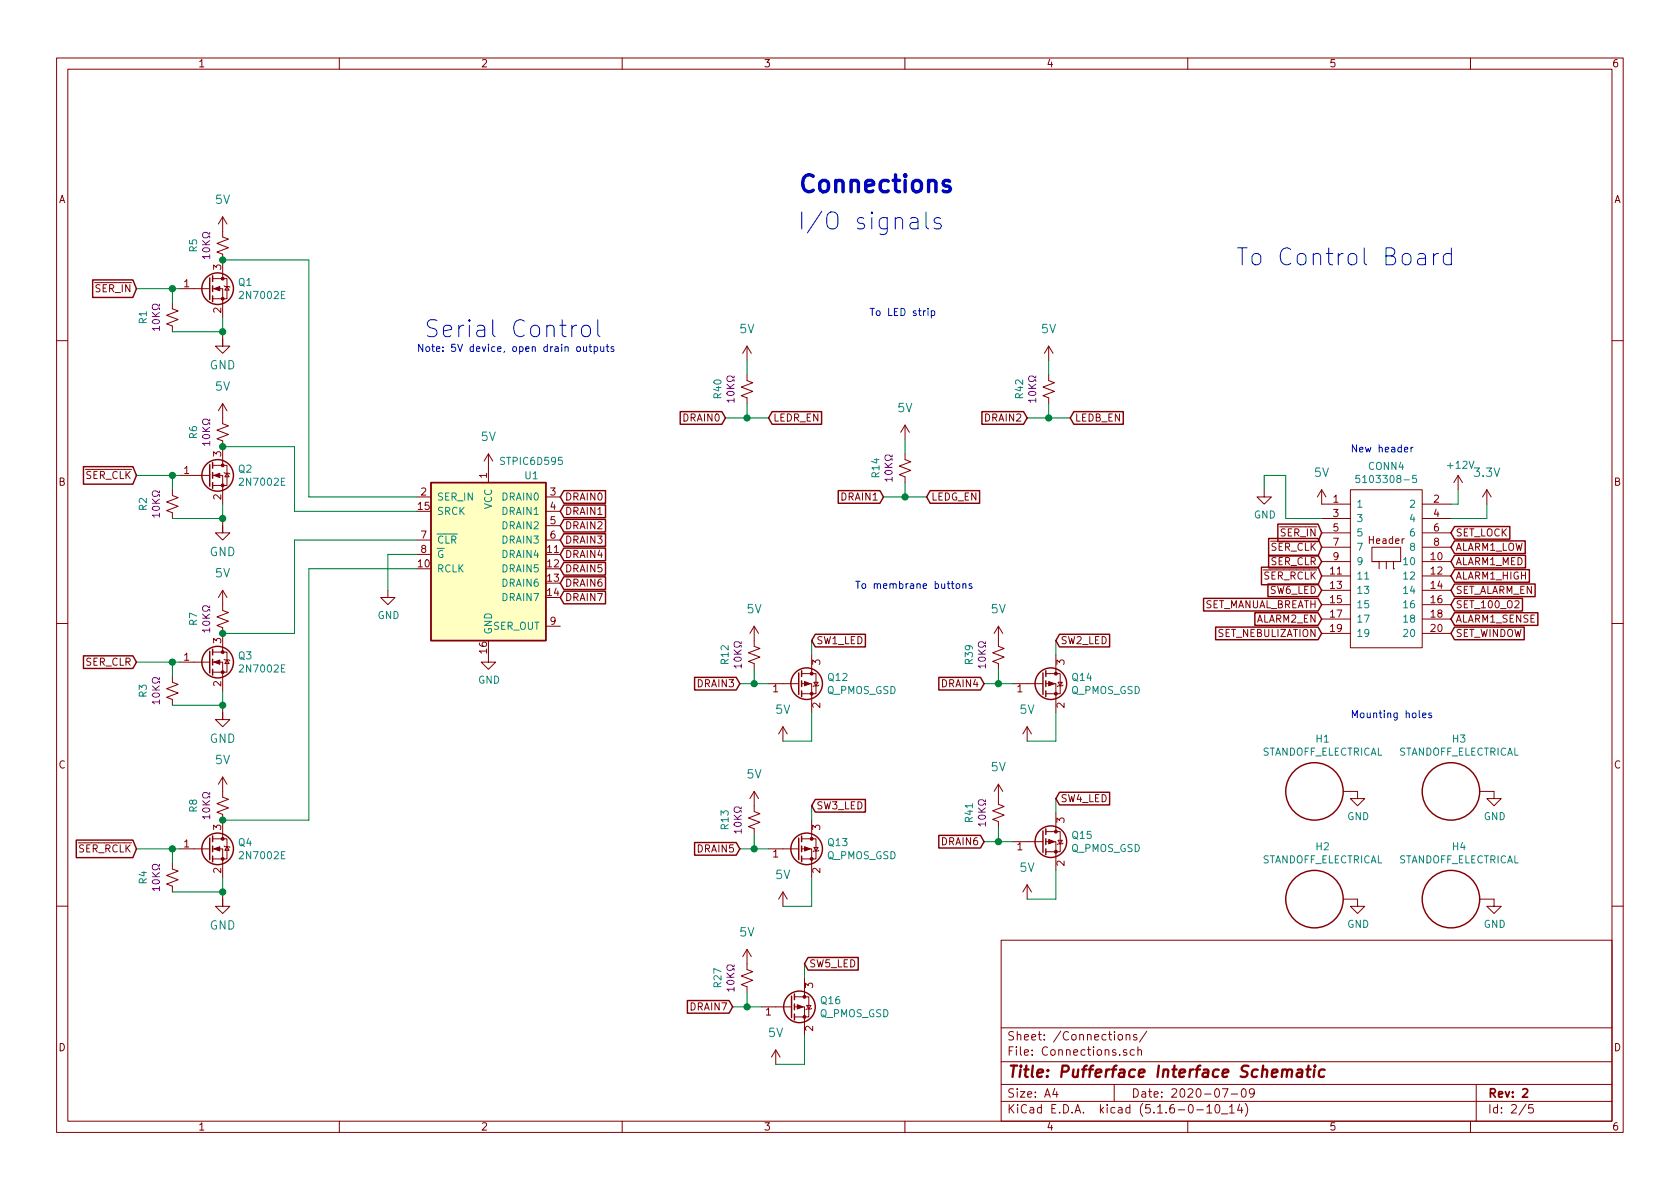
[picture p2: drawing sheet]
<svg xmlns="http://www.w3.org/2000/svg" width="297mm" height="210mm" viewBox="0 0 297 210" stroke-linecap="round" stroke-linejoin="round" font-family="sans-serif">
<g fill="none" stroke="#840000" stroke-width=".18">
<path d="M10 10.3h277v189.9h-277zM12 12.2h273v186.1h-273zM60 10.3v1.9M110 10.3v1.9M160 10.3v1.9M210 10.3v1.9M260 10.3v1.9M39.4 38.3v3.6l1 .4-2 .7 2 .8-2 .8 1 .4v4.3M39.4 38.3l-.8 1.3M39.4 38.3l.7 1.3M30.5 53.6v1l1 .4-2 .7 2 .8-2 .8 1 .4v1M31.7 51h5.4"/>
<path d="M37.6 51h1.8v5.1M37.6 49.3h2.5v3.5h-2.5M39.4 58.7v2.5h-1.3l1.3 1.3 1.2-1.3h-1.2v-1.3M39.6 50.5l.2 .2h.7l.1 .1M40.1 50.7l.4 .6h-.7zM10 60.2h2M39.4 71.4v3.5l1 .4-2 .8 2 .7-2 .8 1 .4v4.3M39.4 71.4l-.8 1.2M39.4 71.4l.7 1.2M132.1 66.3v1l1 .4-2 .7 2 .8-2 .8 1 .4v1M132.1 61.2v2.5M132.1 61.2l-.8 1.3"/>
<path d="M132.1 61.2l.7 1.3M160 75.2v2.5M160 75.2l-.7 1.2M160 75.2l.8 1.2M185.4 66.3v1l1 .4-2 .7 2 .8-2 .8 1 .4v1M185.4 61.2v2.5M185.4 61.2l-.7 1.3M185.4 61.2l.8 1.3M285 60.2h2M30.5 86.6v1l1 .4-2 .8 2 .7-2 .8 1 .4v1M31.7 84.1h5.4M37.6 84.1h1.8v5"/>
<path d="M37.6 82.3h2.5v3.5h-2.5M39.4 91.7v2.5h-1.3l1.3 1.3 1.2-1.3h-1.2v-1.2M39.6 83.6l.2 .1h.7l.1 .1M40.1 83.7l.4 .6h-.7zM73.7 87.9h2.5M73.7 95.5h2.5M73.7 98h2.5M86.4 80.3v5M86.4 80.3l-.8 1.2M86.4 80.3l.7 1.2M96.5 87.9h2.6M96.5 90.4h2.6"/>
<path d="M96.5 93h2.6M96.5 95.5h2.6M160 80.3v1l1 .4-2 .7 2 .8-2 .7 1 .4v1M223.5 86.6v1.3h1.3l-1.3 1.2-1.3-1.2h1.3M233.7 99.3h5.1M233.7 86.6v2.5h5.1M233.7 91.7h5.1M233.7 94.2h5.1M233.7 96.8h5.1M233.7 86.6l-.8 1.3M233.7 86.6l.7 1.3M238.8 86.6h12.7v27.9h-12.7z"/>
<path d="M242.6 96.8h5v2.5h-5zM242.6 99.3h1.2v1.3M245.1 99.3v1.3M246.4 99.3v1.3M251.5 99.3h5M251.5 89.1h5M251.5 91.7h5M251.5 94.2h5M251.5 96.8h5M257.8 84.1l-.8 1.2M257.8 84.1v2.5M257.8 84.1l.8 1.2"/>
<path d="M262.9 86.6l-.8 1.3M262.9 86.6l.8 1.3M262.9 86.6v2.5M10 110.3h2M30.5 119.6v1l1 .4-2 .8 2 .7-2 .8 1 .4v1M31.7 117.1h5.4M37.6 117.1h1.8v5.1M37.6 115.3h2.5v3.6h-2.5M39.4 104.4v3.5l1 .4-2 .8 2 .7-2 .8 1 .4v4.3M39.4 104.4l-.8 1.3M39.4 104.4l.7 1.3M39.6 116.6l.2 .1h.7l.1 .1"/>
<path d="M40.1 116.7l.4 .6h-.7zM68.6 104.4v1.3h1.2l-1.2 1.2-1.3-1.2h1.3M86.4 115.8v1.3h1.2l-1.2 1.3-1.3-1.3h1.3M96.5 110.7h2.6M133.3 110.7v3.6l1.1 .4-2.1 .7 2.1 .8-2.1 .8 1 .3v1.1M133.3 110.7l-.7 1.3M133.3 110.7l.8 1.3M141.7 119.1h2.6v3.6h-2.6M143.5 115.8v3.3M176.5 110.7v3.6l1 .4-2 .7 2 .8-2 .8 1 .3v1.1M176.5 110.7l-.7 1.3M176.5 110.7l.8 1.3"/>
<path d="M184.9 119.1h2.6v3.6h-2.6M186.7 115.8v3.3M233.7 101.8h5.1M233.7 104.4h5.1M233.7 106.9h5.1M233.7 109.5h5.1M233.7 112h5.1M246.4 100.6h.1M251.5 101.8h5M251.5 104.4h5M251.5 106.9h5M251.5 109.5h5"/>
<path d="M251.5 112h5M267.8 106.3l.5-.1 .2 .1 .1 .3-.1 .2-.7 .7h.8M285 110.3h2M39.4 124.7v2.5h-1.3l1.3 1.3 1.2-1.3h-1.2v-1.2M39.4 137.4v3.6l1 .3-2 .8 2 .8-2 .7 1 .4v4.3M39.4 137.4l-.8 1.3M39.4 137.4l.7 1.3M133.3 139.9v3.6l1.1 .4-2.1 .7 2.1 .8-2.1 .8 1 .4v1M133.3 139.9l-.7 1.3M133.3 139.9l.8 1.3M135.9 120.9h5.3M138.4 128.5v2.6"/>
<path d="M138.4 128.5l-.7 1.3M138.4 128.5l.8 1.3M141.7 120.9h1.8v5.1M143.9 120.6h.8l-.4 .7zM144.8 121.2l-.1 .1h-.8l-.1 .1M176.5 138.7v3.5l1 .4-2 .8 2 .7-2 .8 1 .4v1M176.5 138.7l-.7 1.2M176.5 138.7l.8 1.2M179.1 120.9h5.3M181.6 128.5v2.6M181.6 128.5l-.8 1.3M181.6 128.5l.8 1.3"/>
<path d="M184.9 120.9h1.8v5.1M187.1 120.6h.7l-.3 .7zM188 121.2l-.2 .1h-.7l-.2 .1M237.5 139.9h2.5v1.3h1.3l-1.3 1.3-1.2-1.3h1.2M261.6 139.9h2.6v1.3h1.2l-1.2 1.3-1.3-1.3h1.3M30.5 152.6v1.1l1 .3-2 .8 2 .8-2 .7 1 .4v1M31.7 150.1h5.4M37.6 150.1h1.8v5.1M37.6 148.3h2.5v3.6h-2.5M39.4 157.7v2.6h-1.3l1.3 1.2 1.2-1.2h-1.2v-1.3M39.6 149.6l.2 .1h.7l.1 .2M40.1 149.7l.4 .7h-.7z"/>
<path d="M135.9 150.1h5.3M138.4 157.7l-.7 1.3M138.4 157.7l.8 1.3M138.4 157.7v2.6M141.7 150.1h1.8v5.1M141.7 148.3h2.6v3.6h-2.6M143.5 145v3.3M143.9 149.9h.8l-.4 .6zM144.8 150.4l-.1 .1h-.8l-.1 .1M179.1 148.8h5.3M181.6 156.5l-.8 1.2M181.6 156.5l.8 1.2"/>
<path d="M181.6 156.5v2.5M184.9 148.8h1.8v5.1M184.9 147.1h2.6v3.5h-2.6M186.7 143.8v3.3M187.1 148.6h.7l-.3 .6zM188 149.1l-.2 .1h-.7l-.2 .1M237.5 159h2.5v1.3h1.3l-1.3 1.2-1.2-1.2h1.2M261.6 159h2.6v1.3h1.2l-1.2 1.2-1.3-1.2h1.3M10 160.2h2M132.1 167.9v3.5l1 .4-2 .8 2 .7-2 .8 1 .4v1M132.1 167.9l-.8 1.3M132.1 167.9l.7 1.3"/>
<path d="M134.6 178h5.4M140.5 178h1.7v5.1M140.5 176.3h2.5v3.5h-2.5M142.2 173v3.3M142.6 177.8h.8l-.4 .6zM143.5 178.3l-.1 .1h-.8l-.1 .2M177 166.3h108v32h-108zM285 160.2h2M60 198.3v1.9M110 198.3v1.9M137.2 185.7l-.8 1.2M137.2 185.7l.7 1.2"/>
<path d="M137.2 185.7v2.5M160 198.3v1.9M177 194.8h108M177 191.8h108M177 187.8h108M177 181.8h108M186.5 192.5l-.4 1h1M186.8 193v1M197 191.8v3M197.8 183.1l.2-.2 .4 .2v.7l-.2 .1-.4-.1zM199.1 183.1l.1-.1a.37 .37 0 0 1 .6 .1v.8M199.1 182.9v1"/>
<path d="M199.2 185.7l-.4-.1-.2 .2 .1 .2 .5 .2v.3h-.6M200.6 185.7l-.5-.1-.3 .3 .1 .6 .2 .1 .5-.1M201 183l-.4-.1-.2 .2 .1 .3 .5 .1v.3h-.6M201.2 185.7l.2-.1 .4 .1v.9M201.2 185.1v1.5M202.8 182.3l-1.3 2M210 198.3v1.9M211.6 196.3h1.2M213.4 195.8l.4-.5v1.5M213.4 196.8h.8M215 195.4l.3-.1a.94 .94 0 0 1 0 1.5 .8 .8 0 0 1-.6-.6 .8 .8 0 0 1 .3-.8zM216 197h1.1"/>
<path d="M216.1 192.5h1l-.6 1.5M217.4 195.8l.4-.5v1.5M217.4 196.8h.8M217.7 193.5h1.1M219.2 195.2l-.4 1.1h.9M219.5 195.8v1M219.6 192.7l.4-.2a.94 .94 0 0 1 0 1.5 .82 .82 0 0 1-.4-1.3zM220.2 195.1a1.71 1.71 0 0 1 0 2.3M221.8 193.2l-.3 .3h-.3l-.3-.3v-.4l.2-.2 .4-.1 .2 .2a1.13 1.13 0 0 1-.2 1.2l-.4 .1M260 198.3v1.9M261 191.8v6.5M269.8 195.2l-1.2 2"/>
<path d="M271 195.3h-.7v.7l.2-.1 .5 .1 .1 .2-.1 .5-.2 .1-.5-.1"/>
</g>
<path d="M269.2 192.7l.3-.2h.3l.3 .5-.9 1h.9" fill="none" stroke="#840000" stroke-width=".3"/>
<path d="M226.8 189.3a.5 .5 0 0 1 .8 .1l-.1 1M227.6 189.4a.47 .47 0 0 1 .4-.3 .47 .47 0 0 1 .5 .3l-.2 1M229.4 189.2h.8l-.1 1.2M230.3 189.6l-.7 .1a.4 .4 0 0 0-.4 .3 .4 .4 0 0 0 .3 .4l.7-.1M231 189.1h.7M231.4 188.4l-.3 1.8 .1 .1 .4 .1M232.4 189.1l-.1 1.3M232.5 188.4l-.1 .1 .1 .1v-.2v.2M234.2 189.2a.68 .68 0 0 0-1 .3v.8l.3 .1 .6-.1" fill="none" stroke="#840000" stroke-width=".41"/>
<g fill="none" stroke="#840084" stroke-width=".18">
<path d="M28.2 58.1h-1.3l.4 .3M28.2 53.8v.3h-.2a.54 .54 0 0 0-.8-.3 .54 .54 0 0 0-.2 .8 .59 .59 0 0 0 1-.1h.2v.3M28.2 57.7v.7M37.1 45.4h-1.3l.4 .3M37.1 41.1v.3h-.2a.54 .54 0 0 0-.8-.3 .54 .54 0 0 0-.2 .8 .59 .59 0 0 0 1-.1h.2v.3M37.1 45v.7M37.1 78.4h-1.3l.4 .4M37.1 74.1v.3h-.2a.54 .54 0 0 0-.8-.3 .54 .54 0 0 0-.2 .8 .59 .59 0 0 0 1-.1h.2v.3M37.1 78v.8M129.8 70.8h-1.3l.4 .3M129.8 66.5v.3h-.2a.54 .54 0 0 0-.8-.3 .54 .54 0 0 0-.2 .8 .59 .59 0 0 0 1-.1h.2v.3M129.8 70.4v.7"/>
<path d="M183.1 70.8h-1.2l.3 .3M183.1 66.5v.3h-.2a.54 .54 0 0 0-.7-.3 .54 .54 0 0 0-.3 .8 .59 .59 0 0 0 1-.1h.2v.3M183.1 70.4v.7M28.2 91.1h-1.3l.4 .4M28.2 86.8v.3h-.2a.54 .54 0 0 0-.8-.3 .54 .54 0 0 0-.2 .8 .59 .59 0 0 0 1-.1h.2v.3M28.2 90.7v.8M157.7 84.8h-1.2l.3 .3M157.7 80.5v.3h-.2a.54 .54 0 0 0-.7-.3 .54 .54 0 0 0-.3 .7 .59 .59 0 0 0 1-.1h.2v.3M157.7 84.4v.7M28.2 119.8v.3h-.2a.54 .54 0 0 0-.8-.2 .54 .54 0 0 0-.2 .7 .59 .59 0 0 0 1-.1h.2v.3M37.1 111.4h-1.3l.4 .4M37.1 107.1v.3h-.2a.54 .54 0 0 0-.8-.2 .54 .54 0 0 0-.2 .7 .59 .59 0 0 0 1-.1h.2v.3"/>
<path d="M37.1 111.1v.7M131.1 117.8h-1.3l.3 .3M131.1 113.5v.3h-.3a.54 .54 0 0 0-.7-.3 .54 .54 0 0 0-.2 .8 .59 .59 0 0 0 .9-.2h.3v.3M131.1 117.4v.7M174.2 117.8h-1.2l.3 .3M174.2 113.5v.3h-.2a.54 .54 0 0 0-.7-.3 .54 .54 0 0 0-.2 .8 .59 .59 0 0 0 .9-.2h.2v.3M174.2 117.4v.7M28.2 124.1h-1.3l.4 .4M28.2 123.8v.7M28.2 157.1h-1.3l.4 .4M28.2 152.9v.3h-.2a.54 .54 0 0 0-.8-.3 .54 .54 0 0 0-.2 .7 .59 .59 0 0 0 1-.1h.2v.3M28.2 156.8v.7"/>
<path d="M37.1 144.4h-1.3l.4 .4M37.1 140.2v.3h-.2a.54 .54 0 0 0-.8-.3 .54 .54 0 0 0-.2 .7 .59 .59 0 0 0 1-.1h.2v.3M37.1 144.1v.7M131.1 147h-1.3l.3 .3M131.1 142.7v.3h-.3a.54 .54 0 0 0-.7-.3 .54 .54 0 0 0-.2 .8 .59 .59 0 0 0 .9-.1h.3v.3M131.1 146.6v.7M174.2 145.7h-1.2l.3 .4M174.2 141.4v.3h-.2a.54 .54 0 0 0-.7-.3 .54 .54 0 0 0-.2 .8 .59 .59 0 0 0 .9-.1h.2v.3M174.2 145.4v.7M129.8 174.9h-1.3l.4 .4M129.8 170.6v.3h-.2a.54 .54 0 0 0-.8-.2 .54 .54 0 0 0-.2 .7 .59 .59 0 0 0 1-.1h.2v.3M129.8 174.6v.7"/>
</g>
<g fill="none" stroke="#840000" stroke-width=".25">
<path d="M16.4 49.5h7.1l.6 1.5-.6 1.6h-7.1zM37.1 49.1v3.9M37.6 48.8v1M37.6 50.5v1.1M37.6 52.3v1M120.3 72.8h7.3l.7 1.1-.7 1.1h-7.3zM136.5 72.8h8.8v2.2h-8.8l-.6-1.1zM173.6 72.8h7.4l.6 1.1-.6 1.1h-7.4zM189.9 72.8h8.7v2.2h-8.7l-.7-1.1zM14.8 82.5h8.7l.6 1.6-.6 1.5h-8.7zM37.1 82.2v3.8M37.6 81.8v1"/>
<path d="M37.6 83.6v1M37.6 85.3v1.1M76.2 85.3h20.3v28h-20.3zM99.7 89.3h7.4v2.2h-7.4l-.6-1.1zM99.7 86.8h7.4v2.2h-7.4l-.6-1.1zM99.7 99.5h7.4v2.2h-7.4l-.6-1.1zM99.7 96.9h7.4v2.3h-7.4l-.6-1.2zM99.7 94.4h7.4v2.2h-7.4l-.6-1.1zM99.7 91.8h7.4v2.3h-7.4l-.6-1.1zM148.2 86.8h7.4l.6 1.1-.6 1.1h-7.4zM164.5 86.8h8.7v2.2h-8.7l-.7-1.1zM224.3 95.2h8.7l.7 1.6-.7 1.5h-8.7z"/>
<path d="M224.3 98.2h8.7l.7 1.1-.7 1.1h-8.7zM225.9 92.7h7.1l.7 1.5-.7 1.6h-7.1zM257.2 98.2h12.5v2.2h-12.5l-.7-1.1zM257.2 95.7h12.5v2.2h-12.5l-.7-1.1zM257.2 93.1h9.8v2.2h-9.8l-.7-1.1zM14.8 116h8.7l.6 1.1-.6 1.1h-8.7zM37.1 115.2v3.8M37.6 114.8v1M37.6 116.6v1M37.6 118.4v1M99.7 104.5h7.4v2.3h-7.4l-.6-1.1zM99.7 102h7.4v2.2h-7.4l-.6-1.1z"/>
<path d="M122.8 119.8h7.4l.6 1.1-.6 1.1h-7.4zM141.2 119v3.8M141.7 118.6v1M144.1 112.2h8.9v2.2h-8.9l-.6-1.1zM166 119.8h7.4l.6 1.1-.6 1.1h-7.4zM184.4 119v3.8M184.9 118.6v1M187.3 112.2h8.9v2.2h-8.9l-.6-1.1zM212.8 105.8h20.2l.7 1.1-.7 1.1h-20.2zM214.9 110.9h18.1l.7 1.1-.7 1.1h-18.1zM221.9 108.4h11.1l.7 1.1-.7 1.1h-11.1zM223 100.3h10l.7 1.5-.7 1.6h-10z"/>
<path d="M224.2 103.3h8.8l.7 1.1-.7 1.1h-8.8zM257.2 108.4h14.7v2.2h-14.7l-.7-1.1zM257.2 110.9h12.3v2.2h-12.3l-.7-1.1zM257.2 100.7h13.2v2.3h-13.2l-.7-1.2zM257.2 103.3h14.2v2.2h-14.2l-.7-1.1zM257.2 105.8h12v2.2h-12l-.7-1.1zM141.7 120.4v1M141.7 122.2v1M184.9 120.4v1M184.9 122.2v1M13.5 148.6h10l.6 1.5-.6 1.6h-10zM37.1 148.2v3.8"/>
<path d="M37.6 147.8v1M37.6 149.6v1M37.6 151.4v1M122.8 149h7.4l.6 1.1-.6 1.1h-7.4zM141.2 148.2v3.8M141.7 147.8v1M141.7 149.6v1M141.7 151.4v1M144.1 141.4h8.9v2.2h-8.9l-.6-1.1zM166 147.7h7.4l.6 1.1-.6 1.2h-7.4zM184.4 146.9v3.8M184.9 146.6v1"/>
<path d="M184.9 148.3v1M184.9 150.1v1M187.3 140.1h8.9v2.2h-8.9l-.6-1.1zM121.5 176.9h7.4l.6 1.1-.6 1.2h-7.4zM140 176.1v3.9M140.5 175.8v1M140.5 177.5v1.1M140.5 179.3v1M142.9 169.3h8.8v2.2h-8.8l-.7-1.1z"/>
<circle cx="38.5" cy="51" r="2.79"/>
<circle cx="38.5" cy="84.1" r="2.79"/>
<circle cx="38.5" cy="117.1" r="2.79"/>
<circle cx="142.6" cy="120.9" r="2.79"/>
<circle cx="185.8" cy="120.9" r="2.79"/>
<circle cx="232.4" cy="139.9" r="5.1"/>
<circle cx="256.5" cy="139.9" r="5.1"/>
<circle cx="38.5" cy="150.1" r="2.79"/>
<circle cx="142.6" cy="150.1" r="2.79"/>
<circle cx="185.8" cy="148.8" r="2.79"/>
<circle cx="232.4" cy="159" r="5.1"/>
<circle cx="256.5" cy="159" r="5.1"/>
<circle cx="141.4" cy="178" r="2.79"/>
</g>
<path d="M76.2 85.3h20.3v28h-20.3z" fill="#ffffc2" stroke="#ffffc2" stroke-width=".18"/>
<g fill="#840000" stroke="#840000" stroke-width=".18">
<path d="M37.8 84.1l1.1-.4v.7z"/>
<path d="M141 177.7l1 .3-1 .4z"/>
<path d="M37.8 117.1l1.1-.4v.8z"/>
<path d="M142.2 120.5l1.1 .4-1.1 .4z"/>
<path d="M37.8 150.1l1.1-.4v.8z"/>
<path d="M185.4 120.5l1 .4-1 .4z"/>
<path d="M142.2 149.7l1.1 .4-1.1 .4z"/>
<path d="M37.8 51l1.1-.3v.7z"/>
<path d="M185.4 148.5l1 .3-1 .4z"/>
<circle cx="39.4" cy="85.8" r=".25"/>
<circle cx="39.4" cy="82.3" r=".25"/>
<circle cx="142.2" cy="179.8" r=".25"/>
<circle cx="142.2" cy="176.3" r=".25"/>
<circle cx="39.4" cy="118.9" r=".25"/>
<circle cx="39.4" cy="115.3" r=".25"/>
<circle cx="143.5" cy="122.7" r=".25"/>
<circle cx="143.5" cy="119.1" r=".25"/>
<circle cx="39.4" cy="151.9" r=".25"/>
<circle cx="39.4" cy="148.3" r=".25"/>
<circle cx="186.7" cy="122.7" r=".25"/>
<circle cx="186.7" cy="119.1" r=".25"/>
<circle cx="143.5" cy="151.9" r=".25"/>
<circle cx="143.5" cy="148.3" r=".25"/>
<circle cx="39.4" cy="52.8" r=".25"/>
<circle cx="39.4" cy="49.3" r=".25"/>
<circle cx="186.7" cy="150.6" r=".25"/>
<circle cx="186.7" cy="147.1" r=".25"/>
</g>
<path d="M240.4 84.1h-.6l-.1 .6 .2-.1 .5 .1v.5l-.2 .1-.5-.1M250.4 84.1h-.6v.6l.1-.1h.5v.6l-.2 .1-.4-.1" fill="none" stroke="#008484" stroke-width=".18"/>
<g fill="none" stroke="#008400" stroke-width=".18">
<path d="M24.1 51h7.6M30.5 51v2.6M39.4 46h15.2v41.9h19.1M39.4 56.1v2.6h-8.9M39.4 79h12.7v11.4h21.6M128.3 73.9h7.6M132.1 63.7v2.6M132.1 71.4v2.5M160 77.7v2.6M181.6 73.9h7.6M185.4 63.7v2.6M185.4 71.4v2.5"/>
<path d="M24.1 84.1h7.6M30.5 84.1v2.5M39.4 89.1v2.6h-8.9M73.7 95.5h-21.6v16.5h-12.7M73.7 98h-5.1v6.4M156.2 87.9h7.6M160 85.3v2.6M223.5 86.6v-2.5h3.8v7.6h6.4M257.8 86.6v2.5h-1.3M262.9 89.1v2.6h-6.4M24.1 117.1h7.6M30.5 117.1v2.5"/>
<path d="M73.7 100.6h-19.1v44.4h-15.2M133.3 118.4v2.5M143.5 113.3v2.5M176.5 118.4v2.5M186.7 113.3v2.5M39.4 122.2v2.5h-8.9M130.8 120.9h5.1M143.5 126v5.1h-5.1M174 120.9h5.1M186.7 126v5.1h-5.1M24.1 150.1h7.6M30.5 150.1v2.5"/>
<path d="M39.4 155.2v2.5h-8.9M130.8 150.1h5.1M133.3 147.6v2.5M143.5 142.5v2.5M143.5 155.2v5.1h-5.1M174 148.8h5.1M176.5 146.3v2.5M186.7 153.9v5.1h-5.1M186.7 141.2v2.6M129.5 178h5.1M132.1 175.5v2.5M142.2 170.4v2.6"/>
<path d="M142.2 183.1v5.1h-5"/>
</g>
<g fill="none" stroke="#0000c2" stroke-width=".18">
<path d="M161 38.6l.3-.1h.6l.3 .1 .1 .3v1.6M162.3 39.2l-.3 .1h-.7a.6 .6 0 0 0-.4 .6 .6 .6 0 0 0 .4 .6h.7l.3-.2M163.7 37.5v2.6l.2 .2 .3 .2M166.3 38.6l-.3-.1h-.4l-.3 .1-.1 .3 .1 .4 1 .3 .1 .3-.1 .4-.3 .2h-.6l-.2-.2M102 57.5a.77 .77 0 0 0-.9 .6M103.1 57.7a.81 .81 0 0 1 1.3 .4v.8a.81 .81 0 0 1-.8 .7 .81 .81 0 0 1-.8-.7v-.8zM105.7 56.5v2.6l.1 .3 .3 .1M164.1 54.5v.2M164.1 55v.8M164.7 55h.3l.3 .2-.1 .5h-.5M164.7 55v1.2M250.7 45l.4-.2h.5l.3 .2 .1 .3v1.5"/>
<path d="M252 45.5l-.2 .2h-.7a.59 .59 0 0 0-.5 .6 .59 .59 0 0 0 .5 .5h.7l.2-.1M253.5 44.8v2M254.3 44.8a.77 .77 0 0 0-.8 .6M256.6 45l-.3-.2h-.5l-.5 .3-.1 .3v.8l.1 .4 .5 .2h.5l.3-.1M256.6 43.8v3M102.1 61.4l.3-.1 .2 .2-.1 .6h-.3l-.2-.2zM103.2 61.3v.8h.3l.2-.1M103.7 61.3v.8M104.1 61.3h.5M104.3 60.9v1.1l.3 .1M105.1 61.4l.3-.1 .3 .2-.2 .6h-.4M105.1 61.3v1.3"/>
<path d="M106.2 61.3v.8h.4l.2-.1M106.8 61.3v.8M107.2 61.3h.4M107.3 60.9v1.1l.3 .1M108.5 61.4l-.3-.1-.2 .2 .1 .2 .4 .1v.3h-.5M248.3 79.5l.6-.1v-.3h-.4l-.2 .2 .1 .6h.5M249.5 79.1v.8M249.8 79.1h-.2l-.1 .2M169.1 103.3l.2-.1 .3 .1 .1 .5-.1 .2-.3 .1-.2-.2zM170.3 103.3l.1-.1 .3 .1 .1 .8M170.3 103.2v.9M171.8 103.3l-.3-.1-.2 .2 .1 .2 .4 .1v.3h-.5"/>
<path d="M251.5 126.5l.6-.1v-.3h-.4l-.2 .2 .1 .6h.5M253.1 126.1h-.3l-.2 .2 .1 .1 .4 .2v.3h-.5"/>
</g>
<path d="M167.9 32l-.3-.1h-.4l-.3 .1-.1 .3 .1 .5 1 .2 .1 .3-.1 .5-.3 .1h-.5l-.3-.1" fill="none" stroke="#0000c2" stroke-width=".61"/>
<g fill="#008400" stroke="#008400" stroke-width=".25">
<circle cx="176.5" cy="148.8" r=".51"/>
<circle cx="176.5" cy="120.9" r=".51"/>
<circle cx="30.5" cy="117.1" r=".51"/>
<circle cx="30.5" cy="51" r=".51"/>
<circle cx="39.4" cy="46" r=".51"/>
<circle cx="39.4" cy="91.7" r=".51"/>
<circle cx="133.4" cy="150.1" r=".51"/>
<circle cx="30.5" cy="84.1" r=".51"/>
<circle cx="39.4" cy="145" r=".51"/>
<circle cx="39.4" cy="124.7" r=".51"/>
<circle cx="133.4" cy="120.9" r=".51"/>
<circle cx="132.1" cy="178" r=".51"/>
<circle cx="39.4" cy="112" r=".51"/>
<circle cx="132.1" cy="73.9" r=".51"/>
<circle cx="39.4" cy="79" r=".51"/>
<circle cx="160" cy="87.9" r=".51"/>
<circle cx="39.4" cy="157.7" r=".51"/>
<circle cx="39.4" cy="58.7" r=".51"/>
<circle cx="185.4" cy="73.9" r=".51"/>
<circle cx="30.5" cy="150.1" r=".51"/>
</g>
<g font-size="4.2" fill="#0000c2">
<text x="141" y="34.1">Connections</text>
<text x="141" y="40.6">I/O signals</text>
<text x="218.4" y="47">To Control Board</text>
<text x="74.9" y="59.7">Serial Control</text>
</g>
<text font-size="2.8" fill="#840000" x="178" y="190.5">Title: Pufferface Interface Schematic</text>
<g font-size="2.1" fill="#008484">
<text x="38.1" y="36.1">5V</text>
<text x="130.8" y="58.9">5V</text>
<text x="184.1" y="58.9">5V</text>
<text x="37.1" y="65.3">GND</text>
<text x="38.1" y="69.1">5V</text>
<text x="85.1" y="78">5V</text>
<text x="158.7" y="72.9">5V</text>
<text x="232.4" y="84.3">5V</text>
<text x="260.8" y="84.3">3.3V</text>
<text x="37.1" y="98.3">GND</text>
<text x="38.1" y="102.1">5V</text>
<text x="132.1" y="108.5">5V</text>
<text x="175.3" y="108.5">5V</text>
<text x="37.1" y="131.4">GND</text>
<text x="137.2" y="126.2">5V</text>
<text x="180.3" y="126.2">5V</text>
<text x="38.1" y="135.1">5V</text>
<text x="132.1" y="137.7">5V</text>
<text x="175.3" y="136.4">5V</text>
<text x="137.2" y="155.4">5V</text>
<text x="180.3" y="154.2">5V</text>
<text x="37.1" y="164.4">GND</text>
<text x="130.8" y="165.6">5V</text>
<text x="135.9" y="183.4">5V</text>
</g>
<g font-size="2.1" fill="#840000">
<text x="178" y="184">Sheet: /Connections/</text>
<text x="178" y="186.7">File: Connections.sch</text>
<text x="178" y="196.9">KiCad E.D.A. kicad (5.1.6-0-10_14)</text>
<text x="178" y="194.1">Size: A4</text>
<text x="200" y="194.1">Date: 2020-07-09</text>
<text x="263" y="194.1">Rev: 2</text>
<text x="263" y="196.9">Id: 2/5</text>
</g>
<g font-size="1.8" fill="#840000">
<text x="35" y="11.9">1</text>
<text x="85" y="11.9">2</text>
<text x="135" y="11.9">3</text>
<text x="185" y="11.9">4</text>
<text x="235" y="11.9">5</text>
<text x="285" y="11.9">6</text>
<text x="10.4" y="35.9">A</text>
<text x="285.4" y="35.9">A</text>
<text x="39.1" y="47.7" transform="rotate(-90 39.1 47.7)">3</text>
<text x="16.9" y="51.7">SER_IN</text>
<text x="32.5" y="50.8">1</text>
<text x="39.1" y="55.3" transform="rotate(-90 39.1 55.3)">2</text>
<text x="120.9" y="74.5">DRAIN0</text>
<text x="136.7" y="74.5">LEDR_EN</text>
<text x="174.2" y="74.5">DRAIN2</text>
<text x="190" y="74.5">LEDB_EN</text>
<text x="32.5" y="83.8">1</text>
<text x="39.1" y="80.7" transform="rotate(-90 39.1 80.7)">3</text>
<text x="10.4" y="85.9">B</text>
<text x="15.1" y="84.7">SER_CLK</text>
<text x="39.1" y="88.4" transform="rotate(-90 39.1 88.4)">2</text>
<text x="74.4" y="87.6">2</text>
<text x="86.1" y="84.6" transform="rotate(-90 86.1 84.6)">1</text>
<text x="97.3" y="87.6">3</text>
<text x="99.8" y="88.5">DRAIN0</text>
<text x="148.8" y="88.5">DRAIN1</text>
<text x="164.6" y="88.5">LEDG_EN</text>
<text x="235.7" y="88.9">1</text>
<text x="253.5" y="88.9">2</text>
<text x="285.4" y="85.9">B</text>
<text x="74" y="90.2">15</text>
<text x="74.4" y="95.2">7</text>
<text x="97.3" y="90.2">4</text>
<text x="97.3" y="92.7">5</text>
<text x="97.3" y="95.2">6</text>
<text x="99.8" y="91.1">DRAIN1</text>
<text x="99.8" y="93.6">DRAIN2</text>
<text x="226.5" y="94.9">SER_IN</text>
<text x="235.7" y="91.4">3</text>
<text x="235.7" y="94">5</text>
<text x="253.5" y="91.4">4</text>
<text x="253.5" y="94">6</text>
<text x="257.3" y="94.9">SET_LOCK</text>
<text x="74" y="100.3">10</text>
<text x="74.4" y="97.8">8</text>
<text x="96.8" y="97.8">11</text>
<text x="96.8" y="100.3">12</text>
<text x="99.8" y="101.2">DRAIN5</text>
<text x="99.8" y="98.7">DRAIN4</text>
<text x="99.8" y="96.1">DRAIN3</text>
<text x="224.6" y="97.4">SER_CLK</text>
<text x="224.6" y="99.9">SER_CLR</text>
<text x="235.3" y="101.6">11</text>
<text x="235.7" y="96.5">7</text>
<text x="235.7" y="99.1">9</text>
<text x="242.1" y="96.2">Header</text>
<text x="253" y="99.1">10</text>
<text x="253" y="101.6">12</text>
<text x="253.5" y="96.5">8</text>
<text x="257.3" y="99.9">ALARM1_MED</text>
<text x="257.3" y="97.4">ALARM1_LOW</text>
<text x="96.8" y="102.9">13</text>
<text x="96.8" y="105.4">14</text>
<text x="99.8" y="106.3">DRAIN7</text>
<text x="99.8" y="103.8">DRAIN6</text>
<text x="212.4" y="107.6">SET_MANUAL_BREATH</text>
<text x="223.4" y="102.5">SER_RCLK</text>
<text x="224.5" y="105">SW6_LED</text>
<text x="235.3" y="104.1">13</text>
<text x="235.3" y="106.7">15</text>
<text x="253" y="104.1">14</text>
<text x="253" y="106.7">16</text>
<text x="257.3" y="102.5">ALARM1_HIGH</text>
<text x="257.3" y="105">SET_ALARM_EN</text>
<text x="257.3" y="107.6">SET_100_O2</text>
<text x="39.1" y="113.8" transform="rotate(-90 39.1 113.8)">3</text>
<text x="97.3" y="110.5">9</text>
<text x="144.3" y="113.9">SW1_LED</text>
<text x="187.5" y="113.9">SW2_LED</text>
<text x="215.3" y="112.6">SET_NEBULIZATION</text>
<text x="222.1" y="110.1">ALARM2_EN</text>
<text x="235.3" y="109.2">17</text>
<text x="235.3" y="111.8">19</text>
<text x="253" y="109.2">18</text>
<text x="253" y="111.8">20</text>
<text x="257.3" y="110.1">ALARM1_SENSE</text>
<text x="257.3" y="112.6">SET_WINDOW</text>
<text x="15.1" y="117.7">SER_CLR</text>
<text x="32.5" y="116.8">1</text>
<text x="86.1" y="115.5" transform="rotate(-90 86.1 115.5)">16</text>
<text x="145" y="117.6" transform="rotate(-90 145 117.6)">3</text>
<text x="188.2" y="117.6" transform="rotate(-90 188.2 117.6)">3</text>
<text x="39.1" y="121.4" transform="rotate(-90 39.1 121.4)">2</text>
<text x="123.4" y="121.5">DRAIN3</text>
<text x="136.7" y="122.4">1</text>
<text x="145" y="125.2" transform="rotate(-90 145 125.2)">2</text>
<text x="166.6" y="121.5">DRAIN4</text>
<text x="179.9" y="122.4">1</text>
<text x="188.2" y="125.2" transform="rotate(-90 188.2 125.2)">2</text>
<text x="10.4" y="135.9">C</text>
<text x="285.4" y="135.9">C</text>
<text x="144.3" y="143.1">SW3_LED</text>
<text x="187.5" y="141.9">SW4_LED</text>
<text x="32.5" y="149.9">1</text>
<text x="39.1" y="146.8" transform="rotate(-90 39.1 146.8)">3</text>
<text x="145" y="146.8" transform="rotate(-90 145 146.8)">3</text>
<text x="166.6" y="149.5">DRAIN6</text>
<text x="188.2" y="145.5" transform="rotate(-90 188.2 145.5)">3</text>
<text x="13.8" y="150.7">SER_RCLK</text>
<text x="39.1" y="154.4" transform="rotate(-90 39.1 154.4)">2</text>
<text x="123.4" y="150.7">DRAIN5</text>
<text x="136.7" y="151.6">1</text>
<text x="145" y="154.4" transform="rotate(-90 145 154.4)">2</text>
<text x="179.9" y="150.4">1</text>
<text x="188.2" y="153.1" transform="rotate(-90 188.2 153.1)">2</text>
<text x="143" y="171.1">SW5_LED</text>
<text x="122.2" y="178.7">DRAIN7</text>
<text x="135.4" y="179.6">1</text>
<text x="143.8" y="174.7" transform="rotate(-90 143.8 174.7)">3</text>
<text x="10.4" y="185.9">D</text>
<text x="143.8" y="182.3" transform="rotate(-90 143.8 182.3)">2</text>
<text x="285.4" y="185.9">D</text>
<text x="35" y="199.9">1</text>
<text x="85" y="199.9">2</text>
<text x="135" y="199.9">3</text>
<text x="185" y="199.9">4</text>
<text x="235" y="199.9">5</text>
<text x="285" y="199.9">6</text>
</g>
<g font-size="1.8" fill="#008484">
<text x="34.8" y="44.5" transform="rotate(-90 34.8 44.5)">R5</text>
<text x="42.2" y="50.6">Q1</text>
<text x="42.7" y="52.9">2N7002E</text>
<text x="26" y="57.2" transform="rotate(-90 26 57.2)">R1</text>
<text x="127.6" y="70.4" transform="rotate(-90 127.6 70.4)">R40</text>
<text x="180.9" y="70.4" transform="rotate(-90 180.9 70.4)">R42</text>
<text x="34.8" y="77.6" transform="rotate(-90 34.8 77.6)">R6</text>
<text x="42.2" y="83.6">Q2</text>
<text x="88.8" y="82.2">STPIC6D595</text>
<text x="242" y="83.1">CONN4</text>
<text x="256.1" y="82.9">+12V</text>
<text x="42.7" y="85.9">2N7002E</text>
<text x="77.2" y="88.5">SER_IN</text>
<text x="88.9" y="88.5">DRAIN0</text>
<text x="92.9" y="84.8">U1</text>
<text x="155.5" y="84.4" transform="rotate(-90 155.5 84.4)">R14</text>
<text x="239.8" y="89.8">1</text>
<text x="240.9" y="85.4">5103308-5</text>
<text x="249.5" y="89.8">2</text>
<text x="26" y="90.3" transform="rotate(-90 26 90.3)">R2</text>
<text x="77.2" y="91.1">SRCK</text>
<text x="87" y="90.1" transform="rotate(-90 87 90.1)">VCC</text>
<text x="88.9" y="91.1">DRAIN1</text>
<text x="88.9" y="93.6">DRAIN2</text>
<text x="221.7" y="91.7">GND</text>
<text x="239.8" y="92.3">3</text>
<text x="239.8" y="94.9">5</text>
<text x="249.5" y="92.3">4</text>
<text x="249.5" y="94.9">6</text>
<text x="77.2" y="101.2">RCLK</text>
<text x="77.2" y="96.1">CLR</text>
<text x="77.2" y="98.7">G</text>
<text x="88.9" y="98.7">DRAIN4</text>
<text x="88.9" y="101.2">DRAIN5</text>
<text x="88.9" y="96.1">DRAIN3</text>
<text x="239.8" y="97.4">7</text>
<text x="239.8" y="99.9">9</text>
<text x="248.5" y="99.9">10</text>
<text x="249.5" y="97.4">8</text>
<text x="88.9" y="103.8">DRAIN6</text>
<text x="88.9" y="106.3">DRAIN7</text>
<text x="239.8" y="102.5">11</text>
<text x="239.8" y="105">13</text>
<text x="239.8" y="107.6">15</text>
<text x="248.5" y="102.5">12</text>
<text x="248.5" y="105">14</text>
<text x="248.5" y="107.6">16</text>
<text x="34.8" y="110.6" transform="rotate(-90 34.8 110.6)">R7</text>
<text x="66.8" y="109.5">GND</text>
<text x="87" y="112.3" transform="rotate(-90 87 112.3)">GND</text>
<text x="87.1" y="111.4">SER_OUT</text>
<text x="239.8" y="110.1">17</text>
<text x="239.8" y="112.6">19</text>
<text x="248.5" y="110.1">18</text>
<text x="248.5" y="112.6">20</text>
<text x="42.2" y="116.6">Q3</text>
<text x="42.7" y="118.9">2N7002E</text>
<text x="128.8" y="117.4" transform="rotate(-90 128.8 117.4)">R12</text>
<text x="172" y="117.4" transform="rotate(-90 172 117.4)">R39</text>
<text x="26" y="123.3" transform="rotate(-90 26 123.3)">R3</text>
<text x="84.5" y="120.9">GND</text>
<text x="146.2" y="122.7">Q_PMOS_GSD</text>
<text x="146.5" y="120.4">Q12</text>
<text x="189.4" y="122.7">Q_PMOS_GSD</text>
<text x="189.6" y="120.4">Q14</text>
<text x="232.7" y="131.3">H1</text>
<text x="256.9" y="131.3">H3</text>
<text x="223" y="133.6">STANDOFF_ELECTRICAL</text>
<text x="247.1" y="133.6">STANDOFF_ELECTRICAL</text>
<text x="34.8" y="143.6" transform="rotate(-90 34.8 143.6)">R8</text>
<text x="42.2" y="149.6">Q4</text>
<text x="128.8" y="146.6" transform="rotate(-90 128.8 146.6)">R13</text>
<text x="146.5" y="149.6">Q13</text>
<text x="172" y="145.4" transform="rotate(-90 172 145.4)">R41</text>
<text x="189.6" y="148.4">Q15</text>
<text x="238.2" y="145">GND</text>
<text x="262.3" y="145">GND</text>
<text x="42.7" y="151.9">2N7002E</text>
<text x="146.2" y="151.9">Q_PMOS_GSD</text>
<text x="189.4" y="150.7">Q_PMOS_GSD</text>
<text x="223" y="152.7">STANDOFF_ELECTRICAL</text>
<text x="232.7" y="150.4">H2</text>
<text x="247.1" y="152.7">STANDOFF_ELECTRICAL</text>
<text x="256.9" y="150.4">H4</text>
<text x="26" y="156.3" transform="rotate(-90 26 156.3)">R4</text>
<text x="238.2" y="164.1">GND</text>
<text x="262.3" y="164.1">GND</text>
<text x="127.6" y="174.6" transform="rotate(-90 127.6 174.6)">R27</text>
<text x="144.9" y="179.9">Q_PMOS_GSD</text>
<text x="145.2" y="177.6">Q16</text>
</g>
<g font-size="1.8" fill="#840084">
<text x="37.2" y="45.1" transform="rotate(-90 37.2 45.1)">10K</text>
<text x="28.3" y="57.8" transform="rotate(-90 28.3 57.8)">10K</text>
<text x="129.9" y="70.5" transform="rotate(-90 129.9 70.5)">10K</text>
<text x="183.2" y="70.5" transform="rotate(-90 183.2 70.5)">10K</text>
<text x="37.2" y="78.1" transform="rotate(-90 37.2 78.1)">10K</text>
<text x="157.8" y="84.4" transform="rotate(-90 157.8 84.4)">10K</text>
<text x="28.3" y="90.8" transform="rotate(-90 28.3 90.8)">10K</text>
<text x="37.2" y="111.1" transform="rotate(-90 37.2 111.1)">10K</text>
<text x="131.1" y="117.4" transform="rotate(-90 131.1 117.4)">10K</text>
<text x="174.3" y="117.4" transform="rotate(-90 174.3 117.4)">10K</text>
<text x="28.3" y="123.8" transform="rotate(-90 28.3 123.8)">10K</text>
<text x="37.2" y="144.1" transform="rotate(-90 37.2 144.1)">10K</text>
<text x="131.1" y="146.7" transform="rotate(-90 131.1 146.7)">10K</text>
<text x="174.3" y="145.4" transform="rotate(-90 174.3 145.4)">10K</text>
<text x="28.3" y="156.8" transform="rotate(-90 28.3 156.8)">10K</text>
<text x="129.9" y="174.6" transform="rotate(-90 129.9 174.6)">10K</text>
</g>
<g font-size="1.8" fill="#0000c2">
<text x="153.7" y="55.9">To LED strip</text>
<text x="73.7" y="62.2">Note: 5V device, open drain outputs</text>
<text x="238.8" y="80">New header</text>
<text x="151.1" y="104.1">To membrane buttons</text>
<text x="238.8" y="127">Mounting holes</text>
</g>
</svg>
